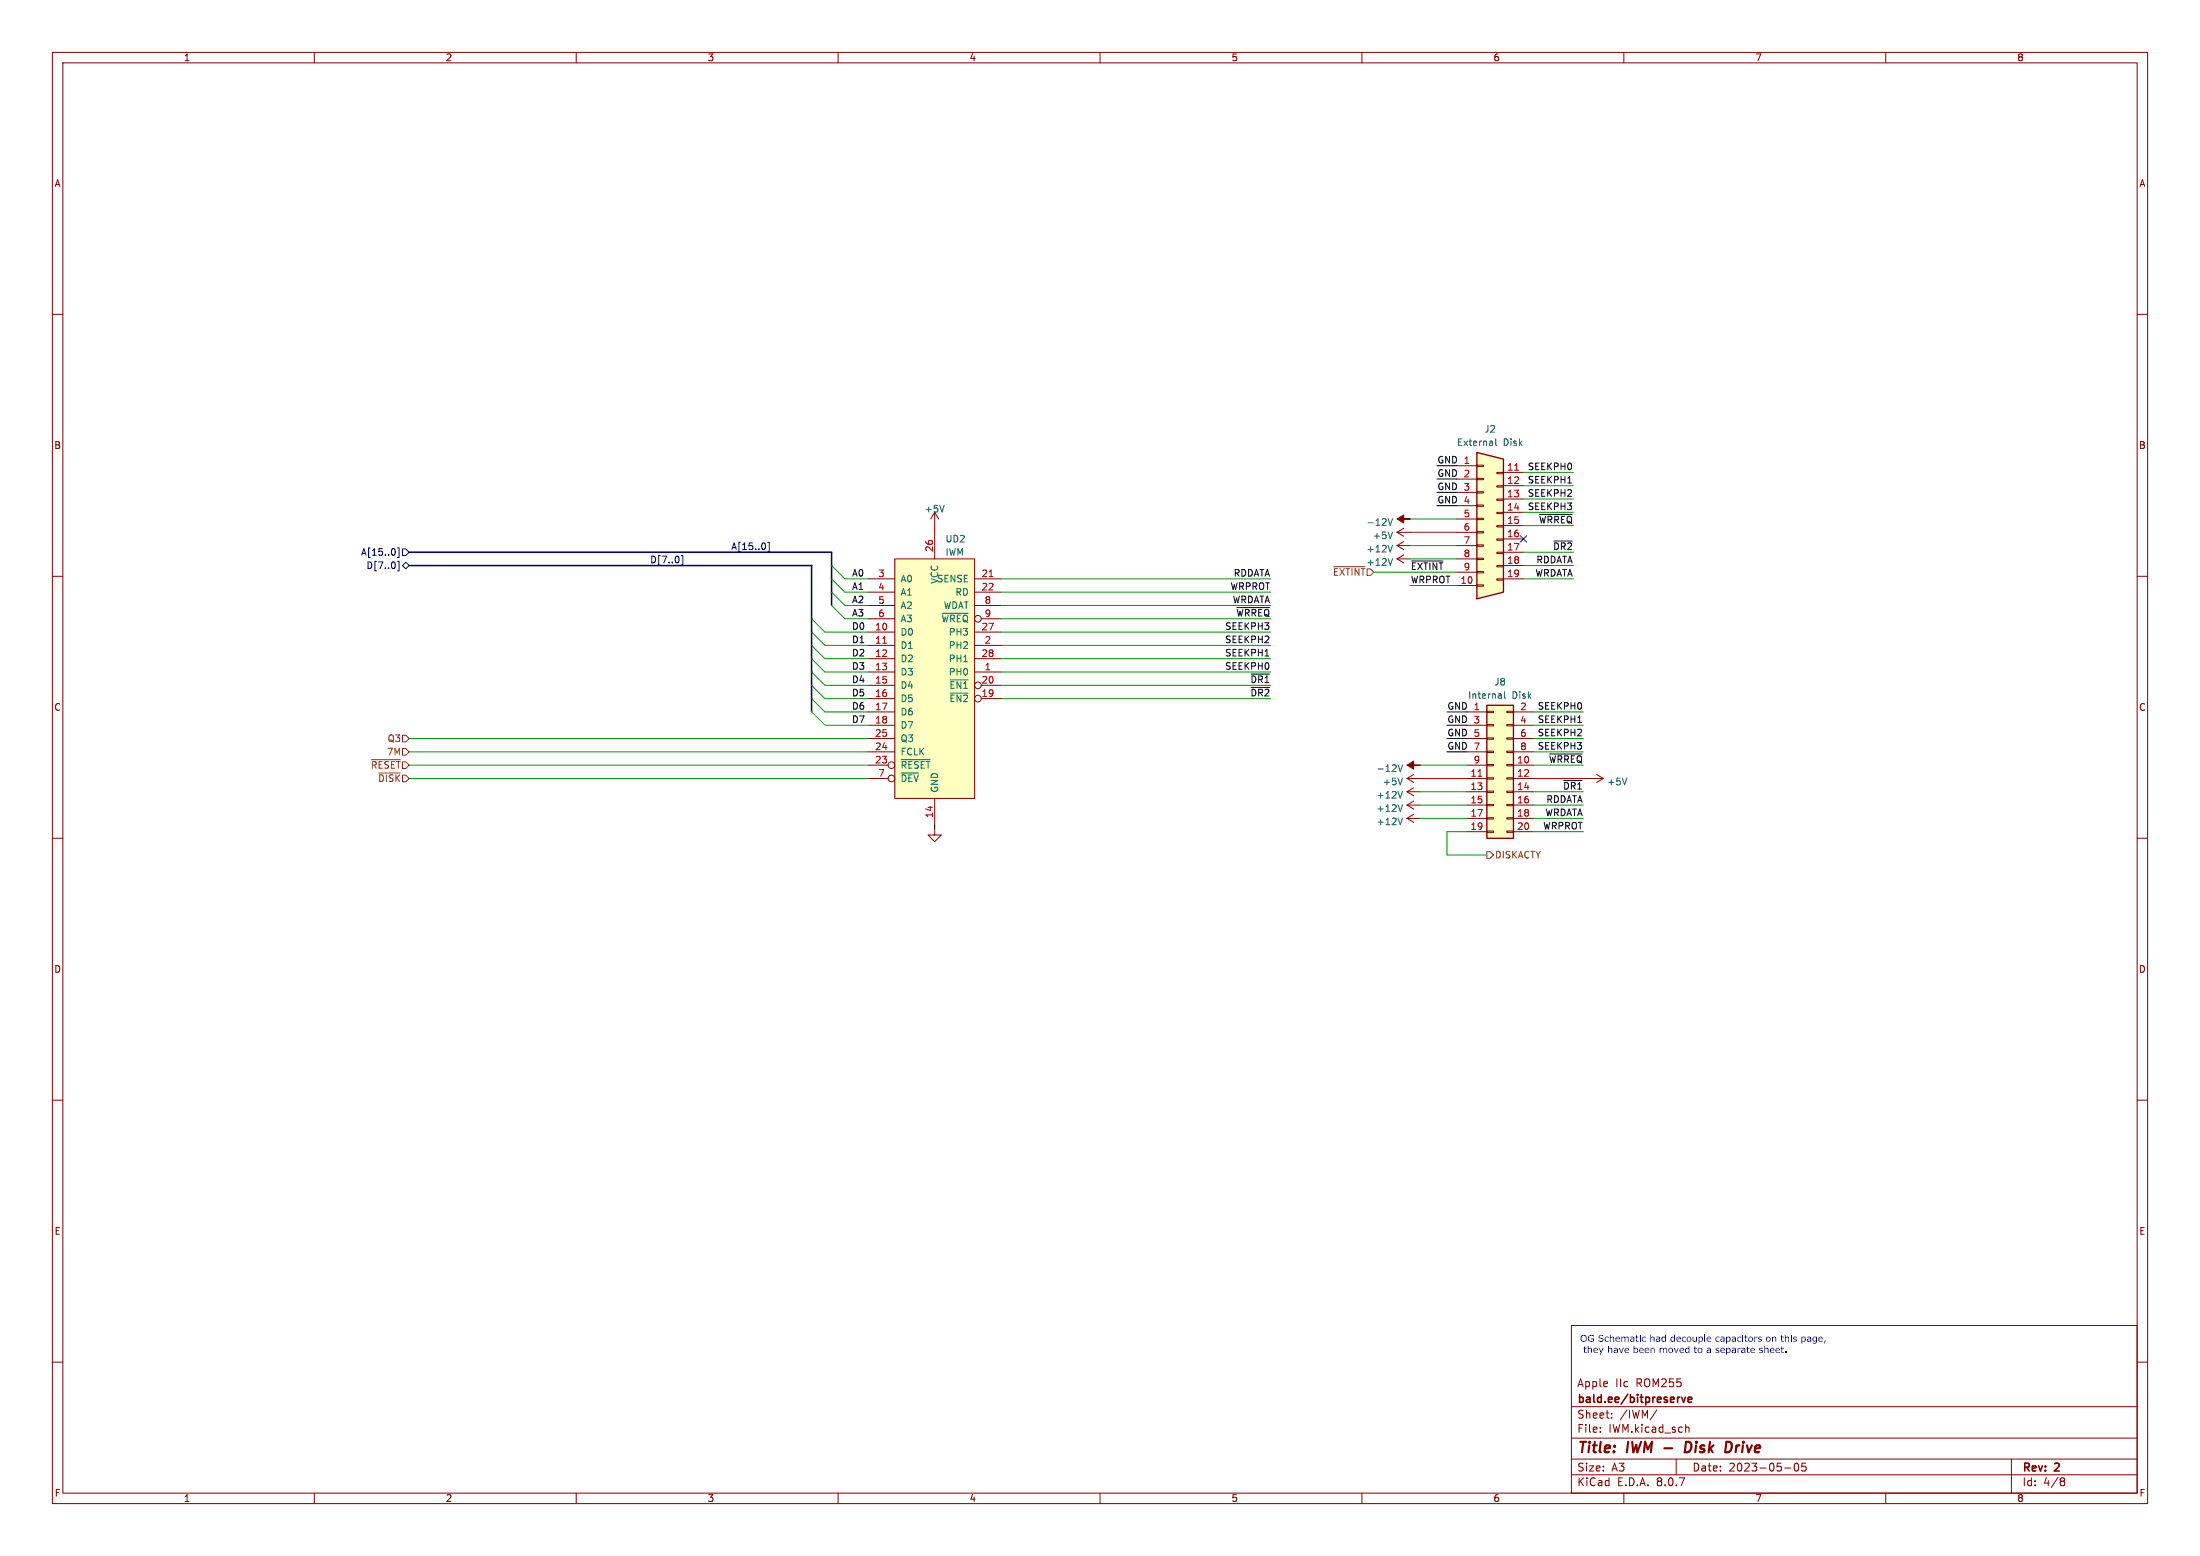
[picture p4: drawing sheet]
<svg xmlns="http://www.w3.org/2000/svg" width="420mm" height="297mm" viewBox="0 0 420 297" stroke-linecap="round" stroke-linejoin="round" font-family="sans-serif">
<g fill="none" stroke="#840000" stroke-width=".19">
<path d="M10 10h400v277h-400zM12 12h396v273h-396zM60 10v2M110 10v2M160 10v2M210 10v2M260 10v2M310 10v2M360 10v2M10 60h2M408 60h2M178.4 97.8l-.7 1.3"/>
<path d="M178.4 97.8v2.5M178.4 97.8l.8 1.3M10 110h2M266.7 104.1l1.3 .8M266.7 104.1h2.5M266.7 106.7l1.3 .7M266.7 106.7h2.5M268 103.4l-1.3 .7M268 105.9l-1.3 .8M408 110h2M10 160h2M268.6 151.1l1.3 .8"/>
<path d="M268.6 151.1h2.5M269.9 150.4l-1.3 .7M408 160h2M10 210h2M408 210h2M300 253h108v32h-108zM10 260h2M300 278.5h108M300 274.5h108M300 268.5h108M305.5 273.2v.2M305.5 272.5v.1"/>
<path d="M307.7 270.5v.2M307.7 269.8v.1M316.3 269.1l-1.3 1.9M320 278.5v3M321.8 272.5l.2-.1 .4 .1v.9M342.7 279.4l.2-.1a.8 .8 0 0 1 .5 .7 .8 .8 0 0 1-.5 .8l-.2-.2-.2-.4zM344.7 279.3h-.7l-.1 .7 .3-.1h.5l.1 .2-.1 .5-.2 .2-.6-.2M384 278.5v6.5M408 260h2M60 285v2M110 285v2M160 285v2"/>
<path d="M210 285v2M260 285v2M300 281.5h108M310 285v2M340.7 280.2h1.2M360 285v2M393.6 282.1l.4 .1 .2 .2-.3 .3M393.6 282.7h.3M393.9 282.7l.2 .2 .1 .4-.2 .2-.4 .1"/>
</g>
<path d="M322.6 275.3l-.7-.1-.3 2h.5l.5-.3M330.3 275.3a1.14 1.14 0 0 1 .1 1.4" fill="none" stroke="#840000" stroke-width=".4"/>
<path d="M321 266.7l.4 1 .4-1M322.3 267.2l.7-.2-.1-.2-.4-.1-.2 .2v.7h.6" fill="none" stroke="#840000" stroke-width=".3"/>
<path d="M180.2 96.5l-.4 1.2M265.8 104.1l-.4 1.3M265.8 106.6l-.4 1.3M267.7 151.1l-.4 1.2" fill="none" stroke="#006464" stroke-width=".19"/>
<path d="M170.8 106.7h15.3v45.7h-15.3z" fill="#ffffc2"/>
<g fill="none" stroke="#840000" stroke-width=".19">
<path d="M165.7 110.5h5.1M165.7 113h5.1M165.7 115.6h5.1M165.7 118.1h5.1M170.8 106.7h15.3v45.7h-15.3zM178.4 101.6v5.1M186.1 110.5h5M186.1 113h5M186.1 115.6h5M187.3 118.1h3.8M165.7 128.3h5.1M165.7 120.7h5.1"/>
<path d="M165.7 123.2h5.1M165.7 125.7h5.1M165.7 130.8h5.1M165.7 133.4h5.1M165.7 135.9h5.1M165.7 138.4h5.1M186.1 128.3h5M186.1 120.7h5M186.1 123.2h5M186.1 125.7h5M187.3 130.8h3.8M187.3 133.4h3.8"/>
<path d="M165.7 146.1h3.8M165.7 143.5h5.1M165.7 141h5.1M165.7 148.6h3.8M178.4 158.1v1.3h1.3l-1.3 1.3-1.2-1.3h1.2M178.4 152.4v5.1M268.6 148.6h2.5M268.6 156.2l1.3 .8M268.6 156.2h2.5M268.6 153.7l1.3 .7M268.6 153.7h2.5M268.6 148.6l1.3 .8"/>
<path d="M269.9 155.4l-1.3 .8M269.9 152.9l-1.3 .8M269.9 147.8l-1.3 .8M303.5 148.6h2.6M304.8 147.8l1.3 .8M306.1 148.6l-1.3 .8"/>
<circle cx="170.2" cy="148.6" r=".63"/>
<circle cx="170.2" cy="146" r=".63"/>
</g>
<path d="M188.8 110.1h.8M168.5 122.8h.7" fill="none" stroke="#a90000" stroke-width=".19"/>
<path d="M179.9 117.1h4.9M181.4 132.3h3.4M181.4 129.8h3.4M172.1 145h5.4M172.1 147.5h3.2M266.9 146l.4 1.3 .4-1.3M267.7 156.2l-.4 1.2M267.7 153.6l-.4 1.3M267.7 148.5l-.4 1.3M310.6 148.5l-.5 1.3" fill="none" stroke="#006464" stroke-width=".19"/>
<path d="M268.6 146.1l1.3-.8v.8h1.2h-1.2v.7z" fill="#840000" stroke="#840000" stroke-width=".19"/>
<path d="M283.8 134.6h5.1v25.4h-5.1z" fill="#ffffc2"/>
<g fill="none" stroke="#840000" stroke-width=".19">
<path d="M266.7 101.6l1.3 .8M266.7 101.6h2.5M268 100.8l-1.3 .8M280 135.9h3.8M280 138.4h3.8M283.8 138.3h1.3v.3h-1.3zM283.8 135.8h1.3v.2h-1.3zM287.7 138.3h1.2v.3h-1.2zM287.7 135.8h1.2v.2h-1.2zM288.9 135.9h3.8M288.9 138.4h3.8M280 146.1h3.8"/>
<path d="M280 148.6h3.8M280 151.1h3.8M280 153.7h3.8M280 156.2h3.8M280 158.8h3.8M280 141h3.8M280 143.5h3.8M283.8 158.6h1.3v.3h-1.3zM283.8 156.1h1.3v.2h-1.3zM283.8 153.5h1.3v.3h-1.3zM283.8 151h1.3v.3h-1.3zM283.8 148.5h1.3v.2h-1.3z"/>
<path d="M283.8 145.9h1.3v.3h-1.3zM283.8 143.4h1.3v.2h-1.3zM283.8 140.8h1.3v.3h-1.3zM287.7 158.6h1.2v.3h-1.2zM287.7 156.1h1.2v.2h-1.2zM287.7 153.5h1.2v.3h-1.2zM287.7 151h1.2v.3h-1.2zM287.7 148.5h1.2v.2h-1.2zM287.7 145.9h1.2v.3h-1.2zM287.7 143.4h1.2v.2h-1.2zM287.7 140.8h1.2v.3h-1.2zM288.9 146.1h3.8"/>
<path d="M288.9 148.6h3.8M288.9 151.1h3.8M288.9 153.7h3.8M288.9 156.2h3.8M288.9 158.8h3.8M288.9 141h3.8M288.9 143.5h3.8"/>
</g>
<path d="M283.8 134.6h5.1v25.4h-5.1z" fill="none" stroke="#840000" stroke-width=".25"/>
<path d="M282.2 148.2h.7" fill="none" stroke="#a90000" stroke-width=".19"/>
<path d="M265.8 101.5l-.4 1.3M286.6 132.5v.8M286.6 133.2l-.1 .1M286.6 132.8h-.1M287.2 132v1.1l.2 .2" fill="none" stroke="#006464" stroke-width=".19"/>
<path d="M281.9 86.4l5.1 1.2v25.4l-5.1 1.3z" fill="#ffffc2"/>
<path d="M281.9 86.4l5.1 1.2v25.4l-5.1 1.3z" fill="none" stroke="#840000" stroke-width=".25"/>
<g fill="none" stroke="#840000" stroke-width=".19">
<path d="M278.1 88.9h3.8M278.1 91.4h3.8M278.1 94h3.8M278.1 96.5h3.8M278.1 99.1h3.8M281.9 98.9h1.3v.3h-1.3zM281.9 96.4h1.3v.2h-1.3zM281.9 93.9h1.3v.2h-1.3zM281.9 91.3h1.3v.3h-1.3zM281.9 88.8h1.3v.2h-1.3zM285.7 97.8h1.3v.2h-1.3zM285.7 95.3h1.3v.2h-1.3z"/>
<path d="M285.7 92.7h1.3v.3h-1.3zM285.7 90.2h1.3v.2h-1.3zM287 90.2h3.8M287 92.7h3.8M287 95.3h3.8M287 97.8h3.8M278.1 111.8h3.8M278.1 101.6h3.8M278.1 104.1h3.8M278.1 106.7h3.8M278.1 109.2h3.8M281.9 111.6h1.3v.3h-1.3z"/>
<path d="M281.9 109.1h1.3v.2h-1.3zM281.9 106.6h1.3v.2h-1.3zM281.9 104h1.3v.3h-1.3zM281.9 101.5h1.3v.2h-1.3zM285.7 110.5h1.3v.2h-1.3zM285.7 108h1.3v.2h-1.3zM285.7 105.4h1.3v.3h-1.3zM285.7 102.9h1.3v.2h-1.3zM285.7 100.3h1.3v.3h-1.3zM287 100.3h3.8M287 102.9h3.8M287 105.4h3.8"/>
<path d="M287 108h3.8M287 110.5h3.8"/>
</g>
<path d="M289.2 89.8h.7" fill="none" stroke="#a90000" stroke-width=".19"/>
<path d="M265 99l.4 1.3 .4-1.3M285.5 83.8v1.1l.2 .1" fill="none" stroke="#006464" stroke-width=".19"/>
<path d="M266.7 99.1l1.3-.8v.8h1.2h-1.2v.7z" fill="#840000" stroke="#840000" stroke-width=".19"/>
<path d="M254.6 108.2h6M70.9 145h5.5M72.3 147.5h4.1M76.8 142.9h.7l.6 .6-.6 .6h-.7zM76.8 140.3h.7l.6 .7-.6 .6h-.7zM283.8 162.6h.7l.6 .6-.6 .6h-.7z" fill="none" stroke="#725600" stroke-width=".19"/>
<path d="M75.4 105v.7M75.9 104.6h.3v1.8h-.3M75.9 107.1h.3v1.9h-.3M76.8 104.8h.7l.6 .6-.6 .6h-.7zM76.8 108l.7-.7 .6 .7-.6 .6zM130 106h.3v1.9h-.3M146.1 103.9v.8M146.6 103.5h.3v1.8h-.3" fill="none" stroke="#000084" stroke-width=".19"/>
<path d="M293.9 98.2h6.2M299.3 92.2h.7M236.1 116h6.2M269.5 107.1h5.9M296.6 103.3h3.5M238.8 131.2h3.5M238.8 128.7h3.5M241.5 125.2h.7M301.2 137.9h.7M295.8 143.9h6.2M298.5 149h3.5" fill="none" stroke="#0f0f0f" stroke-width=".19"/>
<g fill="#0000c2">
<path d="M313.6 255.3l.4-.2 .2 .1v.2a.36 .36 0 0 0-.5 0 .36 .36 0 0 0 0 .5 .36 .36 0 0 0 .5 0 .4 .4 0 0 1-.4 .2 .4 .4 0 0 1-.4-.3z"/>
<path d="M325.9 255.3a.44 .44 0 0 1 .5-.1 .44 .44 0 0 1 .3 .4h-.7a.4 .4 0 0 0 .2 .4 .4 .4 0 0 0 .4-.1v.2a.54 .54 0 0 1-.6 0 .54 .54 0 0 1-.2-.6h.7a.28 .28 0 0 0-.3-.2 .28 .28 0 0 0-.2 .2h-.2z"/>
<path d="M335.6 255.3l.3-.2 .4 .1v.2l-.2-.1a.21 .21 0 0 0-.3-.1 .21 .21 0 0 0 0 .3 .21 .21 0 0 0 .3 .1 .33 .33 0 0 1 .1 .5 .33 .33 0 0 1-.5 0h-.1v-.2l.2 .1a.2 .2 0 0 0 .3 0 .2 .2 0 0 0 0-.3 .2 .2 0 0 0-.3 0l-.2-.2z"/>
<path d="M321.8 257.4l.2-.1h.4v-.4h.1v1.3l-.1-.1a.41 .41 0 0 1-.5 .1 .41 .41 0 0 1-.2-.4h.1l.2 .3 .4-.1v-.5l-.4-.1-.2 .4h-.1z"/>
<path d="M334.3 257.4a.44 .44 0 0 1 .5-.1 .44 .44 0 0 1 .2 .5h-.7a.4 .4 0 0 0 .3 .3 .4 .4 0 0 0 .4-.1v.2a.54 .54 0 0 1-.6 0 .54 .54 0 0 1-.3-.5h.8a.28 .28 0 0 0-.3-.3 .28 .28 0 0 0-.3 .3h-.2z"/>
<path d="M340.8 258h.2v.2h-.2z"/>
</g>
<path d="M78.1 105.4h80.6v10.2M78.1 108h76.8v27.9" fill="none" stroke="#000084" stroke-width=".3"/>
<g fill="none" stroke="#009600" stroke-width=".19">
<path d="M269.2 99.1h8.9M290.8 97.8h9.6M290.8 95.3h9.6M290.8 90.2h9.6M290.8 92.7h9.6M154.9 118.1l2.6 2.6h8.2M158.7 113l2.6 2.6h4.4M158.7 108l2.6 2.5h4.4M158.7 115.6l2.6 2.5h4.4M158.7 110.5l2.6 2.5h4.4M191.1 115.6h51.5M191.1 110.5h51.5"/>
<path d="M191.1 118.1h51.5M191.1 113h51.5M262.3 109.2h15.8M269.2 104.1h8.9M269.2 106.7h8.9M269.2 111.8h8.9M290.8 110.5h9.6M290.8 108h9.6M290.8 100.3h9.6M290.8 105.4h9.6M154.9 120.7l2.6 2.5h8.2M154.9 130.8l2.6 2.6h8.2"/>
<path d="M154.9 128.3l2.6 2.5h8.2M154.9 133.4l2.6 2.5h8.2M154.9 123.2l2.6 2.5h8.2M154.9 125.7l2.6 2.6h8.2M191.1 120.7h51.5M191.1 123.2h51.5M191.1 133.4h51.5M191.1 130.8h51.5M191.1 125.7h51.5M191.1 128.3h51.5M292.7 138.4h9.6M292.7 135.9h9.6"/>
<path d="M78.1 143.5h87.6M78.1 141h87.6M78.1 146.1h87.6M78.1 148.6h87.6M271.1 153.7h8.9M271.1 146.1h8.9M271.1 151.1h8.9M271.1 156.2h8.9M280 158.8h-3.8v4.4h7.6M292.7 153.7h9.6M292.7 158.8h9.6M292.7 143.5h9.6"/>
<path d="M292.7 141h9.6M292.7 146.1h9.6M292.7 151.1h9.6M292.7 156.2h9.6"/>
</g>
<path d="M178.4 100.3v1.3M269.2 101.6h8.9M271.1 148.6h8.9M292.7 148.6h10.8" fill="none" stroke="#c20000" stroke-width=".19"/>
<path d="M274.3 94h3.8M274.3 88.9h3.8M274.3 96.5h3.8M274.3 91.4h3.8M276.2 135.9h3.8M276.2 138.4h3.8M178.4 157.5v.6M276.2 143.5h3.8M276.2 141h3.8" fill="none" stroke="#000" stroke-width=".19"/>
<path d="M154.9 135.9l2.6 2.5h8.2" fill="none" stroke="#0f0" stroke-width=".19"/>
<path d="M290.2 102.3l1.2 1.2M291.4 102.3l-1.2 1.2" fill="none" stroke="#000084" stroke-width=".19"/>
<g font-size="2.8" fill="#840000">
<text x="301" y="277.9">Title:</text>
<text x="310.6" y="277.9">IWM -</text>
<text x="323.3" y="277.9">Disk</text>
<text x="331.8" y="277.9">Drive</text>
</g>
<g font-size="2.1" fill="#840000">
<text x="301" y="268.2">bald.ee/bitpreserve</text>
<text x="301" y="265">Apple</text>
<text x="308.4" y="265">IIc</text>
<text x="312.4" y="265">ROM255</text>
<text x="301" y="273.7">File:</text>
<text x="301" y="271">Sheet:</text>
<text x="307.1" y="273.7">IWM.kicad_sch</text>
<text x="309.2" y="271">/IWM/</text>
<text x="301" y="281.1">Size:</text>
<text x="307.6" y="281.1">A3</text>
<text x="323" y="281.1">Date:</text>
<text x="330" y="281.1">2023-05-05</text>
<text x="386" y="281.3">Rev:</text>
<text x="392.4" y="281.3">2</text>
<text x="301" y="283.9">KiCad</text>
<text x="308.7" y="283.9">E.D.A.</text>
<text x="316.3" y="283.9">8.0.7</text>
<text x="386" y="283.9">Id:</text>
<text x="390.1" y="283.9">4/8</text>
</g>
<g font-size="1.8" fill="#840000">
<text x="35" y="11.9">1</text>
<text x="85" y="11.9">2</text>
<text x="135" y="11.9">3</text>
<text x="185" y="11.9">4</text>
<text x="235" y="11.9">5</text>
<text x="285" y="11.9">6</text>
<text x="335" y="11.9">7</text>
<text x="385" y="11.9">8</text>
<text x="10.3" y="35.9">A</text>
<text x="408.3" y="35.9">A</text>
<text x="10.3" y="85.9">B</text>
<text x="408.2" y="85.9">B</text>
<text x="10.3" y="135.9">C</text>
<text x="408.2" y="135.9">C</text>
<text x="10.3" y="185.9">D</text>
<text x="408.2" y="185.9">D</text>
<text x="10.3" y="235.9">E</text>
<text x="408.3" y="235.9">E</text>
<text x="10.3" y="285.9">F</text>
<text x="35" y="286.9">1</text>
<text x="85" y="286.9">2</text>
<text x="135" y="286.9">3</text>
<text x="185" y="286.9">4</text>
<text x="235" y="286.9">5</text>
<text x="285" y="286.9">6</text>
<text x="335" y="286.9">7</text>
<text x="385" y="286.9">8</text>
<text x="408.3" y="285.9">F</text>
</g>
<g font-size="1.8" fill="#006464">
<text x="283.3" y="82.8">J2</text>
<text x="278.1" y="85.3">External</text>
<text x="287" y="85.3">Disk</text>
<text x="176.4" y="98">+5V</text>
<text x="260.8" y="100.6">-12V</text>
<text x="180.4" y="103.7">UD2</text>
<text x="180.4" y="106.3">IWM</text>
<text x="260.8" y="105.6">+12V</text>
<text x="262" y="103.1">+5V</text>
<text x="171.8" y="111.4">A0</text>
<text x="171.8" y="113.9">A1</text>
<text x="178.8" y="111.4">SENSE</text>
<text x="179.3" y="111.5" transform="rotate(-90 179.3 111.5)">VCC</text>
<text x="182.3" y="113.9">RD</text>
<text x="260.8" y="108.2">+12V</text>
<text x="171.8" y="116.4">A2</text>
<text x="171.8" y="119">A3</text>
<text x="179.6" y="119">~{WREQ}</text>
<text x="180.1" y="116.4">WDAT</text>
<text x="171.8" y="121.5">D0</text>
<text x="171.8" y="124.1">D1</text>
<text x="181" y="124.1">PH2</text>
<text x="181" y="121.5">PH3</text>
<text x="171.8" y="126.6">D2</text>
<text x="171.8" y="129.1">D3</text>
<text x="171.8" y="131.7">D4</text>
<text x="181" y="129.1">PH0</text>
<text x="181" y="126.6">PH1</text>
<text x="181.1" y="131.7">~{EN1}</text>
<text x="285.2" y="131">J8</text>
<text x="171.8" y="134.2">D5</text>
<text x="171.8" y="136.8">D6</text>
<text x="181.1" y="134.2">~{EN2}</text>
<text x="280.2" y="133.6">Internal</text>
<text x="288.7" y="133.6">Disk</text>
<text x="171.8" y="139.3">D7</text>
<text x="171.8" y="141.8">Q3</text>
<text x="171.8" y="146.9">~{RESET}</text>
<text x="171.8" y="144.4">FCLK</text>
<text x="171.8" y="149.5">~{DEV}</text>
<text x="262.7" y="147.5">-12V</text>
<text x="179.3" y="151.4" transform="rotate(-90 179.3 151.4)">GND</text>
<text x="262.7" y="152.6">+12V</text>
<text x="262.7" y="155.2">+12V</text>
<text x="263.9" y="150.1">+5V</text>
<text x="306.7" y="150.1">+5V</text>
<text x="262.7" y="157.7">+12V</text>
</g>
<g font-size="1.8" fill="#0f0f0f">
<text x="274.3" y="88.6">GND 1</text>
<text x="291.6" y="89.8">SEEKPH0</text>
<text x="274.3" y="91.1">GND 2</text>
<text x="274.3" y="93.6">GND 3</text>
<text x="291.6" y="94.9">SEEKPH2</text>
<text x="291.6" y="92.4">SEEKPH1</text>
<text x="274.3" y="96.2">GND 4</text>
<text x="291.6" y="97.4">SEEKPH3</text>
<text x="293.7" y="100">~{WRREQ}</text>
<text x="293.2" y="107.6">RDDATA</text>
<text x="296.4" y="105.1">~{DR2}</text>
<text x="162.6" y="112.7">A1</text>
<text x="162.6" y="110.1">A0</text>
<text x="234.8" y="112.7">WRPROT</text>
<text x="235.4" y="110.1">RDDATA</text>
<text x="269.2" y="111.4">WRPROT</text>
<text x="269.2" y="108.9">~{EXTINT}</text>
<text x="293" y="110.1">WRDATA</text>
<text x="162.6" y="115.2">A2</text>
<text x="162.6" y="117.8">A3</text>
<text x="235.2" y="115.2">WRDATA</text>
<text x="235.9" y="117.8">~{WRREQ}</text>
<text x="162.6" y="120.3">D0</text>
<text x="162.6" y="125.4">D2</text>
<text x="162.6" y="122.8">D1</text>
<text x="233.8" y="120.3">SEEKPH3</text>
<text x="233.8" y="122.8">SEEKPH2</text>
<text x="233.8" y="125.4">SEEKPH1</text>
<text x="162.6" y="127.9">D3</text>
<text x="162.6" y="130.5">D4</text>
<text x="233.8" y="127.9">SEEKPH0</text>
<text x="238.6" y="130.5">~{DR1}</text>
<text x="162.6" y="133">D5</text>
<text x="162.6" y="135.5">D6</text>
<text x="238.6" y="133">~{DR2}</text>
<text x="276.2" y="135.5">GND 1</text>
<text x="293.5" y="135.5">SEEKPH0</text>
<text x="162.6" y="138.1">D7</text>
<text x="276.2" y="140.6">GND 5</text>
<text x="276.2" y="143.2">GND 7</text>
<text x="276.2" y="138.1">GND 3</text>
<text x="293.5" y="138.1">SEEKPH1</text>
<text x="293.5" y="143.2">SEEKPH3</text>
<text x="293.5" y="140.6">SEEKPH2</text>
<text x="295.6" y="145.7">~{WRREQ}</text>
<text x="294.9" y="155.9">WRDATA</text>
<text x="295.1" y="153.3">RDDATA</text>
<text x="298.3" y="150.8">~{DR1}</text>
<text x="294.5" y="158.4">WRPROT</text>
</g>
<g font-size="1.8" fill="#a90000">
<text x="287.6" y="89.9">11</text>
<text x="287.6" y="92.5">12</text>
<text x="287.6" y="95">13</text>
<text x="279.3" y="98.8">5</text>
<text x="279.3" y="101.3">6</text>
<text x="287.6" y="97.5">14</text>
<text x="287.6" y="100.1">15</text>
<text x="178.2" y="105.5" transform="rotate(-90 178.2 105.5)">26</text>
<text x="279.3" y="103.9">7</text>
<text x="279.3" y="106.4">8</text>
<text x="287.6" y="102.6">16</text>
<text x="287.6" y="105.2">17</text>
<text x="287.6" y="107.7">18</text>
<text x="167.6" y="110.2">3</text>
<text x="167.6" y="112.8">4</text>
<text x="187.3" y="110.2">21</text>
<text x="187.3" y="112.8">22</text>
<text x="278.7" y="111.5">10</text>
<text x="279.3" y="109">9</text>
<text x="287.6" y="110.2">19</text>
<text x="167.6" y="115.3">5</text>
<text x="167.6" y="117.9">6</text>
<text x="187.9" y="115.3">8</text>
<text x="187.9" y="117.9">9</text>
<text x="167" y="120.4">10</text>
<text x="167" y="122.9">11</text>
<text x="167" y="125.5">12</text>
<text x="187.3" y="120.4">27</text>
<text x="187.3" y="125.5">28</text>
<text x="187.9" y="122.9">2</text>
<text x="167" y="128">13</text>
<text x="167" y="130.6">15</text>
<text x="187.3" y="130.6">20</text>
<text x="187.9" y="128">1</text>
<text x="167" y="133.1">16</text>
<text x="167" y="135.6">17</text>
<text x="187.3" y="133.1">19</text>
<text x="290.1" y="135.6">2</text>
<text x="167" y="138.2">18</text>
<text x="167" y="143.3">24</text>
<text x="167" y="140.7">25</text>
<text x="290.1" y="138.2">4</text>
<text x="290.1" y="140.7">6</text>
<text x="290.1" y="143.3">8</text>
<text x="167" y="145.8">23</text>
<text x="167.6" y="148.3">7</text>
<text x="280.6" y="148.3">11</text>
<text x="281.2" y="145.8">9</text>
<text x="289.5" y="145.8">10</text>
<text x="289.5" y="148.3">12</text>
<text x="280.6" y="150.9">13</text>
<text x="280.6" y="153.4">15</text>
<text x="280.6" y="156">17</text>
<text x="289.5" y="150.9">14</text>
<text x="289.5" y="153.4">16</text>
<text x="289.5" y="156">18</text>
<text x="178.2" y="156.3" transform="rotate(-90 178.2 156.3)">14</text>
<text x="280.6" y="158.5">19</text>
<text x="289.5" y="158.5">20</text>
</g>
<g font-size="1.8" fill="#000084">
<text x="68.8" y="106.3">A[15..0]</text>
<text x="124" y="107.6">D[7..0]</text>
<text x="139.5" y="105.1">A[15..0]</text>
<text x="69.8" y="108.8">D[7..0]</text>
</g>
<g font-size="1.8" fill="#725600">
<text x="254.4" y="110.1">~{EXTINT}</text>
<text x="73.9" y="141.8">Q3</text>
<text x="70.7" y="146.9">~{RESET}</text>
<text x="72.1" y="149.5">~{DISK}</text>
<text x="73.8" y="144.4">7M</text>
<text x="285.3" y="164.1">DISKACTY</text>
</g>
<g font-size="1.8" fill="#0000c2">
<text x="301.6" y="256.3">OG Schematic</text>
<text x="314.9" y="256.3">had decouple</text>
<text x="327.4" y="256.3">capacitors</text>
<text x="337" y="256.3">on this page,</text>
<text x="302.2" y="258.5">they have been moved</text>
<text x="323.3" y="258.5">to a separate</text>
<text x="335.7" y="258.5">sheet.</text>
</g>
</svg>
